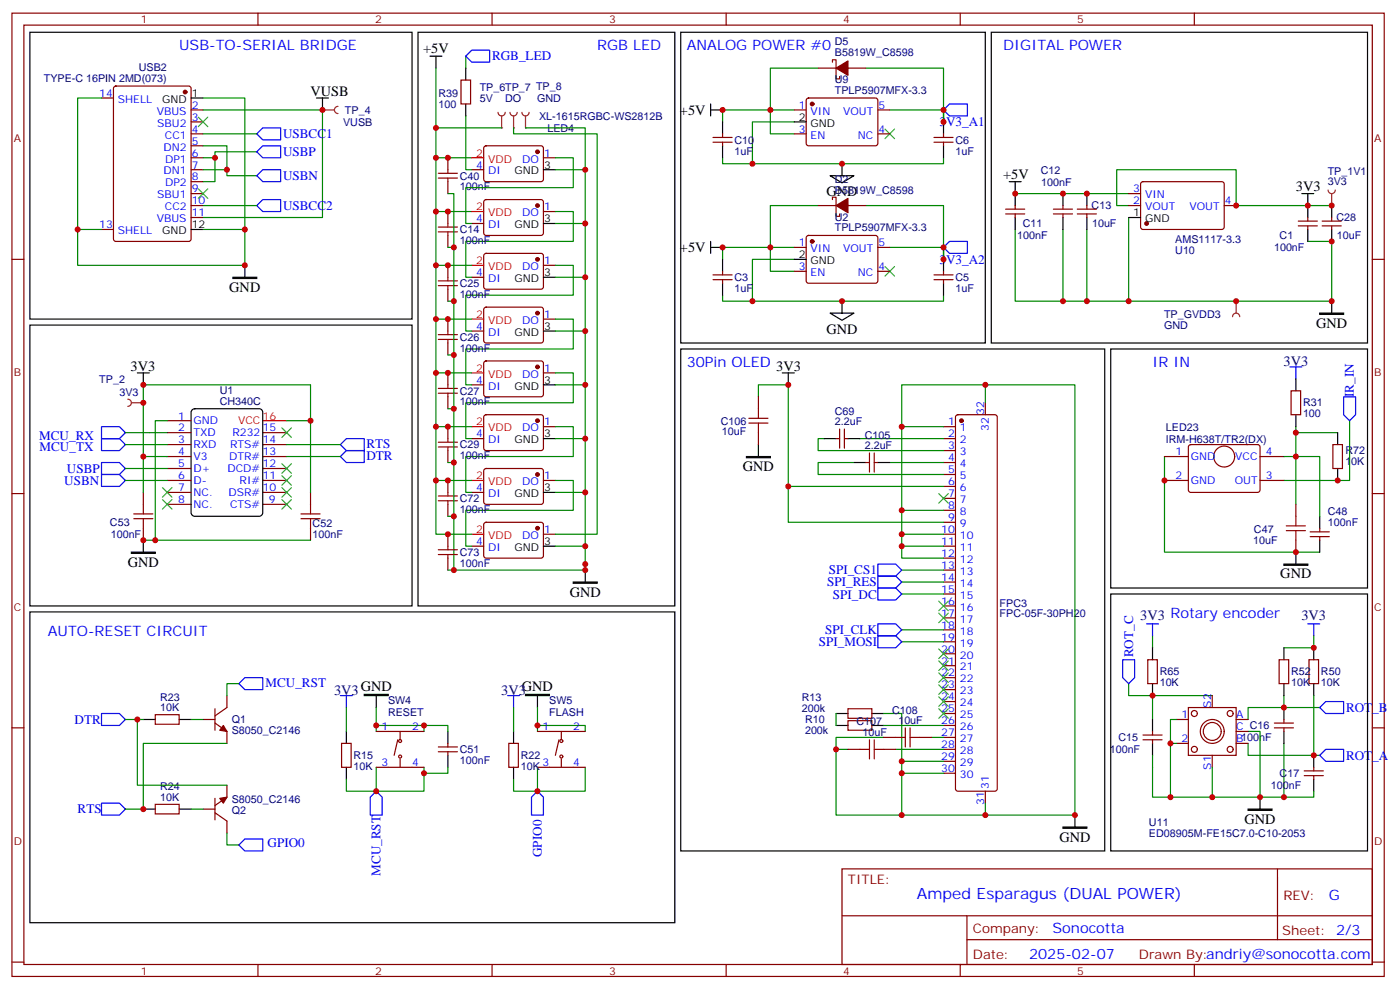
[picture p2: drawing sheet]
<svg xmlns="http://www.w3.org/2000/svg" width="414mm" height="292mm" viewBox="0 0 414 292" stroke-linecap="round" stroke-linejoin="round" font-family="sans-serif">
<g fill="none" stroke="#870000" stroke-width=".35">
<path d="M3.5 3.9h405.4v284.3h-405.4zM7.1 7.4h398.2v277.3h-398.2zM76.2 3.9v3.5M145.3 3.9v3.5M214.5 3.9v3.5M283.6 3.9v3.5M352.8 3.9v3.5M3.5 76.6h3.6M405.3 76.6h3.6M3.5 145.7h3.6M405.3 145.7h3.6M3.5 214.8h3.6"/>
<path d="M405.3 214.8h3.6M248.7 256.5h156.6v28.2h-156.6zM377.3 256.5v20.9M248.7 270.3h156.5M285.6 277.4h119.6M285.6 270.3v14.1M3.5 284h3.6M76.2 284.7v3.5M145.3 284.7v3.5M214.5 284.7v3.5M283.6 284.7v3.5M352.8 284.7v3.5"/>
<path d="M405.3 284h3.6"/>
</g>
<path d="M37.7 117.8a1.06 1.06 0 0 1 1.1 1.1 1.06 1.06 0 0 1-1.1 1M38.8 118.9h3.5" fill="none" stroke="#8c2424" stroke-width=".35"/>
<circle cx="42.3" cy="118.9" r=".18" fill="#8c2424"/>
<g fill="none" stroke="#000" stroke-width=".35">
<path d="M8.8 9.5h112.9v84.7h-112.9zM56.4 28.9h3.6M56.4 67.7h3.6M8.8 96h112.9v82.9h-112.9zM40.6 110.1h3.5M42.3 110.1v3.5M328.1 103h75.8v70.6h-75.8zM382.8 111.8v3.6M56.7 121.1l.8-.5h19.1l.8 .5 .2 .6v29.6l-.5 .9-.5 .2h-19.1l-.9-.5-.2-.6v-29.6zM382.8 122.4v3.5M395.1 127.7v3.5M395.1 138.3v3.5"/>
<path d="M42.3 159.5v3.5M389.8 152.4v3.5M389.8 159.5v3.5M382.8 163v3.5M8.8 180.6h190.5v91.7h-190.5zM42.3 212.4h3.6M52.9 212.4h3.5M102.3 215.9v3.5M111.1 205.3v3.5M132.3 215.9v3.5M151.7 215.9v3.5M158.7 205.3v3.5"/>
<path d="M42.3 238.8h3.6M52.9 238.8h3.5M102.3 226.5v3.5M132.3 223v3.5M151.7 226.5v3.5"/>
</g>
<g fill="none" stroke="#870000" stroke-width=".35">
<path d="M30 28.9h3.5M33.7 25.6l.5-.2h21.5l.7 .4v44.8l-.4 .6-21.8 .1-.6-.5-.1-44.7zM56.4 32.5h3.6M56.4 36h3.6M56.4 39.5h3.6M56.4 43h3.6M56.4 46.6h3.6M56.4 50.1h3.6M56.4 53.6h3.6M56.4 57.2h3.6M30 67.7h3.5M56.4 60.7h3.6"/>
<path d="M56.4 64.2h3.6M381.4 115.4h2.8v7h-2.8zM49.4 127.7h7M49.4 131.2h7M49.4 134.8h7M49.4 138.3h7M49.4 124.2h7M77.6 127.7h7.1M77.6 131.2h7.1M77.6 134.8h7.1M77.6 138.3h7.1M344 134.8h7"/>
<path d="M351.2 131.4l.5-.2 20 .1 .5 .6-.1 13-.6 .4h-20.1l-.4-.7v-12.7zM372.2 134.8h7M393.7 131.2h2.8v7.1h-2.8zM42.3 145.3v3.6M42.3 155.9v3.6M49.4 141.8h7M49.4 145.3h7M49.4 148.9h7M77.6 141.8h7.1M77.6 145.3h7.1M77.6 148.9h7.1M91.7 145.3v3.6"/>
<path d="M91.7 155.9v3.6M344 141.8h7M372.2 141.8h7M382.8 148.9v3.5M382.8 159.5v3.5M387 157h5.6M387 158.4h5.6M389.8 155.9v1.1M389.8 158.4v1.1M45.9 211h7v2.8h-7zM60 212.4h3.5M63.5 213.4l3.5 2.5v3.5"/>
<path d="M63.5 209.2v6.3M67 205.3v3.5l-3.5 2.5M100.9 219.4h2.8v7.1h-2.8zM111.1 215.9h14.1M117.5 218.4l-1.1 4.6M118.2 215.9v2.5M132.3 219.4v1.1M150.3 219.4h2.8v7.1h-2.8zM158.7 215.9h14.2M165.1 218.4l-1.1 4.6M165.8 215.9v2.5M45.9 237.4h7v2.8h-7z"/>
<path d="M60 238.8h3.5M63.5 239.9l3.5 2.5v3.5M63.5 235.7v6.3M67 231.8v3.5l-3.5 2.5M111.1 226.5h14.1M118.2 224v2.5M129.5 221.9h5.6M129.5 220.5h5.6M132.3 221.9v1.1M158.7 226.5h14.2M165.8 224v2.5"/>
<circle cx="361.6" cy="134.8" r="3.1"/>
<circle cx="118.2" cy="218.7" r=".44"/>
<circle cx="165.8" cy="218.7" r=".44"/>
<circle cx="118.2" cy="223.3" r=".44"/>
<circle cx="165.8" cy="223.3" r=".44"/>
</g>
<g fill="#870000" stroke="#870000" stroke-width=".35">
<path d="M66 214.1l1 1.8-2.1-.4z"/>
<path d="M64.9 235.7l2.1-.4-1 1.8z"/>
<circle cx="54.7" cy="27.2" r=".53"/>
</g>
<g fill="none" stroke="#00f" stroke-width=".35">
<path d="M381 108.3h3.5M382.8 108.3v3.5M396.9 117.1h3.5v5.3l-1.8 1.8-1.7-1.8zM30 136.5h5.3l1.7 1.8-1.7 1.8h-5.3zM30 129.5h5.3l1.7 1.7-1.7 1.8h-5.3zM30 125.9h5.3l1.7 1.8-1.7 1.8h-5.3zM100.5 134.8l1.8-1.8h5.3v3.5h-5.3zM100.5 131.2l1.8-1.7h5.3v3.5h-5.3zM30 140.1h5.3l1.7 1.7-1.7 1.8h-5.3zM30 210.6h5.3l1.7 1.8-1.7 1.7h-5.3zM70.6 201.8l1.7-1.8h5.3v3.6h-5.3zM100.5 205.3h3.6"/>
<path d="M102.3 205.3v3.5M149.9 205.3h3.6M151.7 205.3v3.5M30 237.1h5.3l1.7 1.7-1.7 1.8h-5.3zM111.1 233.5l1.8 1.8v5.3h-3.5v-5.3zM158.7 233.5l1.8 1.8v5.3h-3.5v-5.3zM70.6 249.4l1.7-1.8h5.3v3.6h-5.3z"/>
</g>
<g fill="none" stroke="#008700" stroke-width=".35">
<path d="M37 138.3h12.4M37 131.2h12.4M37 127.7h12.4M42.3 134.8v10.5M49.4 124.2h-3.5v35.3M84.7 124.2h7v-10.6h-49.4v21.2h7.1M84.7 131.2h15.8M84.7 134.8h15.8M91.7 124.2v21.1M344 134.8v28.2h45.8M379.2 134.8h10.6v17.6M382.8 127.7h12.3"/>
<path d="M382.8 125.9v23M398.6 124.2v17.6h-19.4M37 141.8h12.4M42.3 159.5h49.4M37 212.4h5.3M40.6 212.4v19.4h26.4M56.4 212.4h3.6M67 219.4h-24.7v19.4h-5.3M70.6 201.8h-3.6v3.5M102.3 208.8v7.1M111.1 214.1h14.1v1.8M111.1 208.8v7.1"/>
<path d="M125.2 214.1h7.1v1.8M151.7 208.8v7.1M158.7 214.1h14.2v1.8M158.7 208.8v7.1M56.4 238.8h3.6M102.3 230v3.5h8.8M111.1 226.5v7h14.1v-7M132.3 226.5v1.7h-7.1M151.7 230v3.5h7M158.7 226.5v7h14.2v-7M67 245.9v3.5h3.6"/>
</g>
<path d="M38.8 163h7.1v.3h-7.1zM379.2 166.5h7.1v.4h-7.1zM107.6 205h7.1v.3h-7.1zM155.2 205h7.1v.3h-7.1z" fill="#000" stroke="#000" stroke-width=".35"/>
<path d="M77.6 124.2h7.1" fill="none" stroke="#f00" stroke-width=".35"/>
<path d="M39.5 153.1h5.7M39.5 151.7h5.7M42.3 148.9v2.8M42.3 153.1v2.8M88.9 153.1h5.6M88.9 151.7h5.6M91.7 148.9v2.8M91.7 153.1v2.8M379.9 156.6h5.7M379.9 155.2h5.7M382.8 152.4v2.8M382.8 156.6v2.9" fill="none" stroke="#a10000" stroke-width=".35"/>
<g fill="none" stroke="#3c3" stroke-width=".35">
<path d="M83.3 126.3l2.8 2.8M83.3 136.9l2.8 2.8M86.1 126.3l-2.8 2.8M86.1 136.9l-2.8 2.8M48 147.5l2.8 2.8M48 143.9l2.8 2.9M50.8 147.5l-2.8 2.8M50.8 143.9l-2.8 2.9M83.3 140.4l2.8 2.8M83.3 143.9l2.8 2.9M83.3 147.5l2.8 2.8M86.1 140.4l-2.8 2.8"/>
<path d="M86.1 143.9l-2.8 2.9M86.1 147.5l-2.8 2.8"/>
</g>
<path d="M154.2 33.2a1.06 1.06 0 0 0 1 1 1.06 1.06 0 0 0 1.1-1M155.2 34.2v3.5" fill="none" stroke="#8c2424" stroke-width=".35"/>
<circle cx="155.2" cy="37.7" r=".18" fill="#8c2424"/>
<path d="M150.6 33.2a1.06 1.06 0 0 0 1.1 1 1.06 1.06 0 0 0 1.1-1M151.7 34.2v3.5" fill="none" stroke="#8c2424" stroke-width=".35"/>
<circle cx="151.7" cy="37.7" r=".18" fill="#8c2424"/>
<path d="M147.1 33.2a1.06 1.06 0 0 0 1.1 1 1.06 1.06 0 0 0 1-1M148.2 34.2v3.5" fill="none" stroke="#8c2424" stroke-width=".35"/>
<circle cx="148.2" cy="37.7" r=".18" fill="#8c2424"/>
<path d="M137.6 16.6v3.5M128.8 20.1v17.6h19.4M128.8 37.7v24.7h10.5M137.6 34.2v15.9h1.7M128.8 46.6h10.5M299.9 57.2h33.5M299.9 67.7v21.2h93.4v-17.6h-7M314 67.7v21.2M321 67.7v21.2M333.4 60.7h-3.6v-10.6h35.3v10.6M333.4 64.2v24.7M386.3 60.7h7" fill="none" stroke="#008700" stroke-width=".35"/>
<path d="M139.3 14.8h5.3v3.5h-5.3l-1.7-1.7z" fill="none" stroke="#00f" stroke-width=".35"/>
<g fill="none" stroke="#870000" stroke-width=".35">
<path d="M136.2 23.6h2.8v7.1h-2.8zM132.3 46.6v3.5M132.3 53.6v3.6M139.3 50.1h3.6M143.1 43.2l.5-.2 16.5 .1 .4 .6-.1 9.5-.6 .4h-16.5l-.4-.7v-9.2zM160.5 46.6h3.5M333.4 57.2h3.5M337.1 53.8l.5-.2 23.6 .1 .4 .6-.1 13-.6 .4h-23.6l-.4-.7v-12.7zM297 63.1h5.7M297 61.7h5.7M299.9 60.7v1M299.9 63.1v1.1"/>
<path d="M311.1 63.1h5.7M311.1 61.7h5.7M314 60.7v1M314 63.1v1.1M318.2 63.1h5.6M318.2 61.7h5.6M321 60.7v1M321 63.1v1.1M333.4 60.7h3.5M361.6 60.7h3.5M383.5 66.7h5.6M383.5 65.3h5.6"/>
<path d="M386.3 64.2v1.1M386.3 66.7v1M390.5 66.7h5.7M390.5 65.3h5.7M393.3 64.2v1.1M393.3 66.7v1"/>
</g>
<g fill="#870000" stroke="#870000" stroke-width=".35">
<circle cx="158.7" cy="44.8" r=".53"/>
<circle cx="338.7" cy="66" r=".53"/>
</g>
<path d="M139.3 46.6h3.6" fill="none" stroke="#f00" stroke-width=".35"/>
<g fill="none" stroke="#000" stroke-width=".35">
<path d="M123.5 9.5h75.8v169.4h-75.8zM292.8 9.5h111.1v91.7h-111.1zM137.6 20.1v3.5M137.6 30.7v3.5M160.5 50.1h3.5M298.1 53.6h3.5M299.9 53.6v7.1M314 57.2v3.5M321 57.2v3.5M384.5 57.2h3.6M386.3 57.2v7M299.9 64.2v3.5"/>
<path d="M314 64.2v3.5M321 64.2v3.5M333.4 64.2h3.5M386.3 67.7v3.6M393.3 60.7v3.5M393.3 67.7v3.6M393.3 88.9v3.5M172.9 168.3v3.5"/>
</g>
<path d="M389.8 92.4h7.1v.4h-7.1zM169.3 171.8h7.1v.4h-7.1z" fill="#000" stroke="#000" stroke-width=".35"/>
<path d="M129.5 52.6h5.6M129.5 51.2h5.6M132.3 50.1v1.1M132.3 52.6v1" fill="none" stroke="#a10000" stroke-width=".35"/>
<path d="M392.3 56.1a1.06 1.06 0 0 0 1 1.1 1.06 1.06 0 0 0 1.1-1.1M393.3 57.2v3.5" fill="none" stroke="#8c2424" stroke-width=".35"/>
<circle cx="393.3" cy="60.7" r=".18" fill="#8c2424"/>
<path d="M365.1 60.7h21.2" fill="none" stroke="#008700" stroke-width=".35"/>
<path d="M364.1 93.5a1.06 1.06 0 0 1 1-1.1 1.06 1.06 0 0 1 1.1 1.1M365.1 88.9v3.5" fill="none" stroke="#8c2424" stroke-width=".35"/>
<circle cx="365.1" cy="88.9" r=".18" fill="#8c2424"/>
<g fill="none" stroke="#008700" stroke-width=".35">
<path d="M30 28.9h-7.1v38.8h7.1M60 28.9h12.3v38.8M60 32.5h35.2v31.7h-35.2M60 39.5h15.8M151.7 37.7v1.8h24.7v118.2h-12.4M155.2 37.7h17.7v12.4M234.6 32.5h-21.2v3.5M234.6 36h-12.4v12.3M241.7 20.1h-14.2v19.4h7.1M255.8 20.1h22.9v15.9M262.8 32.5h15.9v3.5M278.7 32.5v3.5"/>
<path d="M60 43h7v8.9h8.8M60 46.6h3.5M60 50.1h7M75.8 44.8h-12.3v8.8h-3.5M132.3 57.2h1.8v111.1h38.8v-1.8M164 46.6h5.3v8.8h-31.7v10.6h1.7M164 50.1h8.9v111.1h-8.9M213.4 46.6v1.7h65.3v-1.7M22.9 67.7v10.6h49.4v-10.6h-12.3M60 60.7h15.8M128.8 62.4v15.9h10.5M128.8 78.3v15.9h10.5"/>
<path d="M132.3 73h1.8M164 62.4h5.3v8.9h-31.7v10.5h1.7M164 78.3h5.3v8.8h-31.7v10.6h1.7M164 66h8.9M234.6 76.6h-12.4v12.3M234.6 73h-21.2v3.6M241.7 60.7h-14.2v19.4h7.1M255.8 60.7h22.9v15.9M262.8 73h15.9v3.6M278.7 73v3.6M128.8 94.2v15.9h10.5M132.3 88.9h1.8"/>
<path d="M164 94.2h5.3v8.8h-31.7v10.6h1.7M164 97.7h8.9M164 81.8h8.9M213.4 87.1v1.8h65.3v-1.8M128.8 110.1v15.8h10.5M132.3 104.8h1.8M164 110.1h5.3v8.8h-31.7v10.6h1.7M164 113.6h8.9M128.8 125.9v15.9h10.5M132.3 120.6h1.8M132.3 136.5h1.8M164 125.9h5.3v8.9h-31.7v10.5h1.7"/>
<path d="M164 129.5h8.9M128.8 141.8v15.9h10.5M132.3 152.4h1.8M164 141.8h5.3v8.8h-31.7v10.6h1.7M164 145.3h8.9M132.3 168.3h1.8M172.9 161.2v7.1M340.4 187.7v3.5M379.2 191.2h8.9M333.4 201.8v3.5h7v7.1M340.4 205.3h17.7M345.7 219.4h1.8"/>
<path d="M347.5 212.4h-1.8v22.9M368.7 215.9h3.5v19.4h15.9v-1.8M379.2 219.4v15.9M379.2 205.3v3.5h-10.5v3.6M379.2 208.8h10.6M388.1 205.3v17.7h-19.4v-3.6M340.4 223v12.3h31.8M388.1 223h1.7"/>
</g>
<path d="M58.6 34.6l2.8 2.8M61.4 34.6l-2.8 2.8M261.4 38.1l2.8 2.8M264.2 38.1l-2.8 2.8M58.6 55.7l2.8 2.9M61.4 55.7l-2.8 2.9M261.4 78.7l2.8 2.8M264.2 78.7l-2.8 2.8" fill="none" stroke="#3c3" stroke-width=".35"/>
<g fill="none" stroke="#000" stroke-width=".35">
<path d="M127 16.6h3.5M128.8 16.6v3.5M201.1 9.5h89.9v91.7h-89.9zM93.5 28.9h3.5M95.2 28.9v3.6M209.9 32.5h3.5M209.9 30.7v3.5M213.4 36v3.5M234.6 36h3.5M278.7 36v3.5M213.4 43v3.6M245.2 51.9h7l-3.5 2.1z"/>
<path d="M248.7 48.3v3.6M278.7 43v3.6M72.3 78.3v3.5M160.5 66h3.5M209.9 71.3v3.5M209.9 73h3.5M213.4 76.6v3.5M234.6 76.6h3.5M278.7 76.6v3.5M160.5 81.8h3.5M160.5 97.7h3.5M213.4 83.6v3.5"/>
<path d="M245.2 92.4h7l-3.5 2.1zM248.7 88.9v3.5M278.7 83.6v3.5M160.5 113.6h3.5M160.5 129.5h3.5M160.5 145.3h3.5M160.5 161.2h3.5M340.4 191.2v3.5M379.2 191.2v3.5M388.1 191.2v3.5M340.4 201.8v3.5M340.4 212.4v3.5"/>
<path d="M340.4 219.4v3.6M379.2 201.8v3.5M379.2 208.8v3.6M379.2 215.9v3.5M388.1 201.8v3.5M372.2 235.3v3.5M388.1 223v3.5M388.1 230v3.5"/>
</g>
<path d="M75.8 39.5l1.8-1.8h5.3v3.6h-5.3zM278.7 32.5l1.8-1.8h5.3v3.5h-5.3zM75.8 44.8l1.8-1.8h5.3v3.6h-5.3zM75.8 51.9l1.8-1.8h5.3v3.5h-5.3zM75.8 60.7l1.8-1.8h5.3v3.5h-5.3zM278.7 73l1.8-1.7h5.3v3.5h-5.3zM338.7 184.1h3.5M340.4 184.1v3.6M386.3 184.1h3.5M388.1 184.1v3.6" fill="none" stroke="#00f" stroke-width=".35"/>
<g fill="none" stroke="#870000" stroke-width=".35">
<path d="M245.9 18.3v-.7h1v5.7h1.1v-.7M213.4 39.5v1.1M234.6 32.5h3.5M234.6 39.5h3.5M238.4 29.1l.4-.2 20.1 .1 .4 .6-.1 13-.6 .4h-20l-.5-.7v-12.7zM241.7 20.1h5.2M250.5 20.1h5.3M259.3 32.5h3.5M259.3 39.5h3.5M278.7 39.5v1.1M143.1 59.1l.5-.2 16.5 .1 .4 .6-.1 9.5-.6 .4-16.5-.1-.4-.6v-9.2zM210.6 42h5.7"/>
<path d="M210.6 40.6h5.7M213.4 42v1M245.9 58.9v-.7h1v5.7h1.1v-.8M275.9 42h5.6M275.9 40.6h5.6M278.7 42v1M132.3 62.4v3.6M132.3 69.5v3.5M132.3 78.3v3.5M139.3 66h3.6M143.1 75l.5-.2h16.5l.4 .7-.1 9.4-.6 .5-16.5-.1-.4-.6v-9.2zM160.5 62.4h3.5"/>
<path d="M160.5 78.3h3.5M234.6 73h3.5M238.4 69.7l.4-.2 20.1 .1 .4 .6-.1 13-.6 .4-20-.1-.5-.6v-12.7zM241.7 60.7h5.2M250.5 60.7h5.3M259.3 73h3.5M132.3 85.4v3.5M132.3 94.2v3.5M139.3 81.8h3.6M139.3 97.7h3.6M143.1 90.9l.5-.2h16.5l.4 .7-.1 9.4-.6 .4h-16.5l-.4-.7v-9.1zM160.5 94.2h3.5"/>
<path d="M210.6 82.5h5.7M210.6 81.1h5.7M213.4 80.1v1M213.4 82.5v1.1M234.6 80.1h3.5M259.3 80.1h3.5M275.9 82.5h5.6M275.9 81.1h5.6M278.7 80.1v1M278.7 82.5v1.1M132.3 101.2v3.6M132.3 110.1v3.5"/>
<path d="M132.3 117.1v3.5M139.3 113.6h3.6M143.1 106.7l.5-.2 16.5 .1 .4 .6-.1 9.5-.6 .4h-16.5l-.4-.7v-9.2zM160.5 110.1h3.5M132.3 125.9v3.6M132.3 133v3.5M139.3 129.5h3.6M143.1 122.6l.5-.2 16.5 .1 .4 .6-.1 9.5-.6 .4-16.5-.1-.4-.6v-9.2zM143.1 138.5l.5-.2h16.5l.4 .7-.1 9.4-.6 .5-16.5-.1-.4-.6v-9.2zM160.5 125.9h3.5M132.3 141.8v3.5M132.3 148.9v3.5"/>
<path d="M132.3 157.7v3.5M139.3 145.3h3.6M143.1 154.4l.5-.2h16.5l.4 .7-.1 9.4-.6 .4h-16.5l-.4-.7v-9.1zM160.5 141.8h3.5M160.5 157.7h3.5M132.3 164.7v3.6M139.3 161.2h3.6M339 194.7h2.8v7.1h-2.8zM377.8 194.7h2.8v7.1h-2.8zM386.6 194.7h2.9v7.1h-2.9zM337.6 218.4h5.7M337.6 217h5.7"/>
<path d="M340.4 215.9v1.1M340.4 218.4v1M347.5 219.4h3.5M347.5 212.4h3.5M351 208.8h14.1v14.2h-14.1zM358.1 205.3v3.5M365.1 219.4h3.6M365.1 212.4h3.6M365.1 215.9h3.6M376.4 214.8h5.7M376.4 213.4h5.7M379.2 212.4v1"/>
<path d="M379.2 214.8v1.1M358.1 223v3.5M385.2 229h5.7M385.2 227.5h5.7M388.1 226.5v1M388.1 229v1"/>
<circle cx="352.8" cy="210.6" r=".88"/>
<circle cx="358.1" cy="215.9" r="3.5"/>
<circle cx="358.1" cy="215.9" r="2.65"/>
<circle cx="363.4" cy="210.6" r=".88"/>
<circle cx="352.8" cy="221.2" r=".88"/>
<circle cx="363.4" cy="221.2" r=".88"/>
</g>
<g fill="#870000" stroke="#870000" stroke-width=".35">
<path d="M246.9 20.1l3.6-2.1v4.2z"/>
<path d="M246.9 60.7l3.6-2.1v4.2z"/>
<circle cx="239.9" cy="30.7" r=".53"/>
<circle cx="239.9" cy="71.3" r=".53"/>
<circle cx="158.7" cy="60.7" r=".53"/>
<circle cx="158.7" cy="76.6" r=".53"/>
<circle cx="158.7" cy="92.4" r=".53"/>
<circle cx="158.7" cy="108.3" r=".53"/>
<circle cx="158.7" cy="124.2" r=".53"/>
<circle cx="158.7" cy="140.1" r=".53"/>
<circle cx="158.7" cy="155.9" r=".53"/>
</g>
<path d="M68.8 81.8h7v.4h-7zM368.7 238.8h7v.4h-7z" fill="#000" stroke="#000" stroke-width=".35"/>
<path d="M139.3 62.4h3.6M139.3 78.3h3.6M139.3 94.2h3.6M139.3 110.1h3.6M139.3 125.9h3.6M139.3 141.8h3.6M139.3 157.7h3.6" fill="none" stroke="#f00" stroke-width=".35"/>
<g fill="none" stroke="#a10000" stroke-width=".35">
<path d="M129.5 68.4h5.6M129.5 67h5.6M132.3 66v1M132.3 68.4v1.1M129.5 84.3h5.6M129.5 82.9h5.6M129.5 98.8h5.6M132.3 81.8v1.1M132.3 84.3v1.1M132.3 97.7v1.1M129.5 100.2h5.6M129.5 116.1h5.6"/>
<path d="M129.5 114.7h5.6M132.3 100.2v1M132.3 113.6v1.1M132.3 116.1v1M129.5 131.9h5.6M129.5 130.5h5.6M132.3 129.5v1M132.3 131.9v1.1M129.5 147.8h5.6M129.5 146.4h5.6M132.3 145.3v1.1M132.3 147.8v1.1"/>
<path d="M129.5 163.7h5.6M129.5 162.3h5.6M132.3 161.2v1.1M132.3 163.7v1"/>
</g>
<path d="M95.2 32.5h3.6M99.8 31.4a1.06 1.06 0 0 0-1 1.1 1.06 1.06 0 0 0 1 1" fill="none" stroke="#8c2424" stroke-width=".35"/>
<circle cx="95.3" cy="32.5" r=".18" fill="#8c2424"/>
<path d="M220.5 134.8h7v.3h-7zM314 244.1h7v.4h-7z" fill="#000" stroke="#000" stroke-width=".35"/>
<g fill="none" stroke="#000" stroke-width=".35">
<path d="M201.1 103h125.2v148.2h-125.2zM231.1 110.1h3.5M232.8 110.1v3.5M224 131.2v3.6M243.4 129.5h3.5M250.5 129.5h3.5M252.2 136.5h3.6M259.3 136.5h3.5M328.1 175.3h75.8v75.9h-75.8zM246.9 214.1h3.6M246.9 210.6h3.6M257.5 214.1h3.6"/>
<path d="M257.5 210.6h3.6M317.5 240.6v3.5"/>
</g>
<g fill="none" stroke="#870000" stroke-width=".35">
<path d="M224 117.1v3.5M291 118.9v3.5M224 127.7v3.5M246.9 129.5h1.1M248 126.6v5.7M249.4 129.5h1.1M249.4 126.6v5.7M255.8 136.5h1M256.8 133.7v5.6M258.2 136.5h1.1M258.2 133.7v5.6M278.7 125.9h3.5"/>
<path d="M278.7 129.5h3.5M278.7 133h3.5M278.7 136.5h3.5M282.5 122.6l.4-.2h11l.5 .2 .2 .5v109.7l-.3 .5-.4 .2h-11l-.5-.2-.2-.5v-109.7zM278.7 140.1h3.5M278.7 143.6h3.5M278.7 147.1h3.5M278.7 150.6h3.5M278.7 154.2h3.5M278.7 157.7h3.5M278.7 161.2h3.5M278.7 164.7h3.5"/>
<path d="M278.7 168.3h3.5M278.7 171.8h3.5M278.7 175.3h3.5M278.7 178.9h3.5M278.7 182.4h3.5M278.7 185.9h3.5M278.7 189.4h3.5M278.7 193h3.5M278.7 196.5h3.5M250.5 212.7h7v2.8h-7zM250.5 209.2h7v2.8h-7zM261.1 217.7h3.5"/>
<path d="M271.6 217.7h3.6M278.7 200h3.5M278.7 203.6h3.5M278.7 207.1h3.5M278.7 210.6h3.5M278.7 214.1h3.5M278.7 217.7h3.5M250.5 221.2h3.5M261.1 221.2h3.5M278.7 221.2h3.5M278.7 224.7h3.5M278.7 228.2h3.5"/>
<path d="M291 233.5v3.6"/>
</g>
<circle cx="284" cy="124.2" r=".53" fill="#870000" stroke="#870000" stroke-width=".35"/>
<g fill="none" stroke="#008700" stroke-width=".35">
<path d="M224 117.1v-3.5h8.8v30h45.9M291 113.6h26.5v127h-26.5v-3.5M291 118.9v-5.3h-24.7v12.3h12.4M243.4 129.5h-1.7v3.5h37M252.2 136.5h-10.5v3.6h37M254 129.5h24.7M262.8 136.5h15.9M266.3 125.9v24.7h12.4M232.8 143.6v10.6h45.9M266.3 150.6v7.1h12.4M266.3 157.7v3.5h12.4M266.3 161.2v3.5h12.4"/>
<path d="M266.3 168.3h12.4M266.3 171.8h12.4M266.3 175.3h12.4M266.3 185.9h12.4M266.3 189.4h12.4M388.1 187.7v3.5M246.9 210.6v3.5M261.1 217.7h-14.2v3.5M261.1 210.6h5.2v14.1M261.1 214.1h17.6M275.2 217.7h3.5M250.5 221.2h-3.6v19.4h19.4"/>
<path d="M264.6 221.2h14.1M278.7 228.2h-12.4v12.4h24.7M278.7 224.7h-12.4v3.5M358.1 226.5v8.8"/>
</g>
<g fill="none" stroke="#3c3" stroke-width=".35">
<path d="M277.3 145.7l2.8 2.8M280.1 145.7l-2.8 2.8M277.3 177.4l2.8 2.9M280.1 177.4l-2.8 2.9M277.3 181l2.8 2.8M277.3 191.6l2.8 2.8M277.3 195.1l2.8 2.8M277.3 198.6l2.8 2.8M280.1 181l-2.8 2.8M280.1 191.6l-2.8 2.8M280.1 195.1l-2.8 2.8M280.1 198.6l-2.8 2.8"/>
<path d="M277.3 209.2l2.8 2.8M277.3 205.7l2.8 2.8M277.3 202.1l2.8 2.9M280.1 209.2l-2.8 2.8M280.1 205.7l-2.8 2.8M280.1 202.1l-2.8 2.9"/>
</g>
<path d="M221.2 124.9h5.6M221.2 123.5h5.6M224 120.6v2.9M224 124.9v2.8M256.8 218.4v5.6M258.2 218.4v5.6M264.6 217.7h2.8M267.4 214.8v5.7M268.8 217.7h2.8M268.8 214.8v5.7M254 221.2h2.8M258.2 221.2h2.9" fill="none" stroke="#a10000" stroke-width=".35"/>
<path d="M259.3 166.5h5.3l1.7 1.8-1.7 1.7h-5.3zM259.3 170h5.3l1.7 1.8-1.7 1.8h-5.3zM259.3 173.6h5.3l1.7 1.7-1.7 1.8h-5.3zM259.3 184.1h5.3l1.7 1.8-1.7 1.8h-5.3zM259.3 187.7h5.3l1.7 1.7-1.7 1.8h-5.3zM331.6 194.7h3.5v5.3l-1.7 1.8-1.8-1.8zM389.8 208.8l1.8-1.7h5.3v3.5h-5.3zM389.8 223l1.8-1.8h5.3v3.5h-5.3z" fill="none" stroke="#00f" stroke-width=".35"/>
<g fill="#c00">
<circle cx="42.3" cy="118.9" r=".88"/>
<circle cx="158.8" cy="233.5" r=".88"/>
<circle cx="111.1" cy="233.5" r=".88"/>
<circle cx="42.3" cy="238.8" r=".88"/>
<circle cx="40.6" cy="212.4" r=".88"/>
<circle cx="158.8" cy="214.1" r=".88"/>
<circle cx="111.1" cy="214.1" r=".88"/>
<circle cx="125.2" cy="214.1" r=".88"/>
<circle cx="125.2" cy="228.2" r=".88"/>
<circle cx="42.3" cy="134.8" r=".88"/>
<circle cx="42.3" cy="159.5" r=".88"/>
<circle cx="91.7" cy="124.2" r=".88"/>
<circle cx="45.9" cy="159.5" r=".88"/>
<circle cx="42.3" cy="113.6" r=".88"/>
<circle cx="382.8" cy="127.7" r=".88"/>
<circle cx="395.1" cy="141.8" r=".88"/>
<circle cx="382.8" cy="134.8" r=".88"/>
<circle cx="344" cy="141.8" r=".88"/>
<circle cx="382.8" cy="163" r=".88"/>
<circle cx="128.8" cy="46.6" r=".88"/>
<circle cx="128.8" cy="37.7" r=".88"/>
<circle cx="333.4" cy="88.9" r=".88"/>
<circle cx="321" cy="88.9" r=".88"/>
<circle cx="314" cy="88.9" r=".88"/>
<circle cx="365.1" cy="88.9" r=".88"/>
<circle cx="393.3" cy="88.9" r=".88"/>
<circle cx="365.1" cy="60.7" r=".88"/>
<circle cx="321" cy="57.1" r=".88"/>
<circle cx="393.3" cy="71.3" r=".88"/>
<circle cx="386.3" cy="60.7" r=".88"/>
<circle cx="299.9" cy="57.1" r=".88"/>
<circle cx="314" cy="57.1" r=".88"/>
<circle cx="393.3" cy="60.7" r=".88"/>
<circle cx="227.5" cy="32.5" r=".88"/>
<circle cx="278.7" cy="32.5" r=".88"/>
<circle cx="278.7" cy="73" r=".88"/>
<circle cx="227.5" cy="73" r=".88"/>
<circle cx="248.7" cy="48.3" r=".88"/>
<circle cx="222.3" cy="48.3" r=".88"/>
<circle cx="248.7" cy="88.9" r=".88"/>
<circle cx="222.3" cy="88.9" r=".88"/>
<circle cx="278.7" cy="36" r=".88"/>
<circle cx="278.7" cy="76.6" r=".88"/>
<circle cx="213.4" cy="73" r=".88"/>
<circle cx="213.4" cy="32.5" r=".88"/>
<circle cx="345.7" cy="235.3" r=".88"/>
<circle cx="345.7" cy="219.4" r=".88"/>
<circle cx="132.3" cy="46.6" r=".88"/>
<circle cx="172.9" cy="145.3" r=".88"/>
<circle cx="172.9" cy="129.5" r=".88"/>
<circle cx="172.9" cy="113.6" r=".88"/>
<circle cx="172.9" cy="97.7" r=".88"/>
<circle cx="172.9" cy="81.8" r=".88"/>
<circle cx="172.9" cy="66" r=".88"/>
<circle cx="172.9" cy="161.2" r=".88"/>
<circle cx="172.9" cy="50.1" r=".88"/>
<circle cx="128.8" cy="62.4" r=".88"/>
<circle cx="128.8" cy="78.3" r=".88"/>
<circle cx="128.8" cy="94.2" r=".88"/>
<circle cx="128.8" cy="110.1" r=".88"/>
<circle cx="128.8" cy="125.9" r=".88"/>
<circle cx="128.8" cy="141.8" r=".88"/>
<circle cx="132.3" cy="62.4" r=".88"/>
<circle cx="132.3" cy="78.3" r=".88"/>
<circle cx="132.3" cy="94.2" r=".88"/>
<circle cx="132.3" cy="110.1" r=".88"/>
<circle cx="132.3" cy="125.9" r=".88"/>
<circle cx="132.3" cy="141.8" r=".88"/>
<circle cx="172.9" cy="166.5" r=".88"/>
<circle cx="134.1" cy="73" r=".88"/>
<circle cx="134.1" cy="88.9" r=".88"/>
<circle cx="134.1" cy="104.8" r=".88"/>
<circle cx="134.1" cy="120.6" r=".88"/>
<circle cx="134.1" cy="136.5" r=".88"/>
<circle cx="134.1" cy="152.4" r=".88"/>
<circle cx="132.3" cy="157.7" r=".88"/>
<circle cx="172.9" cy="168.3" r=".88"/>
<circle cx="134.1" cy="168.3" r=".88"/>
<circle cx="22.9" cy="67.7" r=".88"/>
<circle cx="72.3" cy="78.3" r=".88"/>
<circle cx="72.3" cy="67.7" r=".88"/>
<circle cx="95.3" cy="32.5" r=".88"/>
<circle cx="63.5" cy="46.6" r=".88"/>
<circle cx="67" cy="50.1" r=".88"/>
<circle cx="232.8" cy="113.6" r=".88"/>
<circle cx="291" cy="113.6" r=".88"/>
<circle cx="317.5" cy="240.6" r=".88"/>
<circle cx="291" cy="240.6" r=".88"/>
<circle cx="232.8" cy="143.6" r=".88"/>
<circle cx="266.3" cy="125.9" r=".88"/>
<circle cx="266.3" cy="150.6" r=".88"/>
<circle cx="266.3" cy="157.7" r=".88"/>
<circle cx="266.3" cy="161.2" r=".88"/>
<circle cx="266.3" cy="228.2" r=".88"/>
<circle cx="266.3" cy="240.6" r=".88"/>
<circle cx="246.9" cy="221.2" r=".88"/>
<circle cx="266.3" cy="224.7" r=".88"/>
<circle cx="340.4" cy="205.3" r=".88"/>
<circle cx="358.1" cy="235.3" r=".88"/>
<circle cx="372.2" cy="235.3" r=".88"/>
<circle cx="379.2" cy="208.8" r=".88"/>
<circle cx="379.2" cy="235.3" r=".88"/>
<circle cx="388.1" cy="223" r=".88"/>
<circle cx="388.1" cy="191.2" r=".88"/>
</g>
<text font-size="4.6" fill="#00f" x="270.8" y="265.5">Amped Esparagus (DUAL POWER)</text>
<g font-size="4.2" fill="#00f">
<text x="52.9" y="14.8">USB-TO-SERIAL BRIDGE</text>
<text x="176.4" y="14.8">RGB LED</text>
<text x="202.8" y="14.8">ANALOG POWER #0</text>
<text x="296.3" y="14.8">DIGITAL POWER</text>
<text x="202.8" y="108.3">30Pin OLED</text>
<text x="340.4" y="108.3">IR IN</text>
<text x="14.1" y="187.7">AUTO-RESET CIRCUIT</text>
<text x="392.5" y="265.7">G</text>
<text x="310.9" y="275.3">Sonocotta</text>
<text x="304" y="283.1">2025-02-07</text>
</g>
<g font-size="4.2">
<text x="125" y="15.5">+5V</text>
<text x="91.7" y="28.2">VUSB</text>
<text x="200.8" y="33.9">+5V</text>
<text x="296.3" y="52.9">+5V</text>
<text x="244.1" y="57.9">GND</text>
<text x="382.8" y="56.4">3V3</text>
<text x="200.8" y="74.5">+5V</text>
<text x="67.7" y="86.2">GND</text>
<text x="244.1" y="98.5">GND</text>
<text x="388.8" y="96.7">GND</text>
<text x="38.6" y="109.4">3V3</text>
<text x="229.3" y="109.4">3V3</text>
<text x="219.4" y="139.1">GND</text>
<text x="37.7" y="167.3">GND</text>
<text x="378.2" y="170.7">GND</text>
<text x="168.3" y="176.2">GND</text>
<text x="106.5" y="203.9">GND</text>
<text x="154.2" y="203.9">GND</text>
<text x="367.6" y="243.2">GND</text>
<text x="312.9" y="248.4">GND</text>
</g>
<g font-size="4.2" fill="#000080">
<text x="379.1" y="108">3V3</text>
<text x="336.8" y="183">3V3 Rotary encoder</text>
<text x="384.4" y="183">3V3</text>
<text x="98.7" y="205">3V3</text>
<text x="148.1" y="205">3V3</text>
</g>
<g font-size="3.9" fill="#00f">
<text x="145.3" y="17.9">RGB_LED</text>
<text x="83.6" y="40.7">USBCC1</text>
<text x="277.5" y="37.2">3V3_A1</text>
<text x="83.6" y="46">USBP</text>
<text x="83.6" y="53">USBN</text>
<text x="83.6" y="61.9">USBCC2</text>
<text x="277.5" y="77.8">3V3_A2</text>
<text x="399.9" y="117.2" transform="rotate(-90 399.9 117.2)">IR_IN</text>
<text x="11.6" y="129.8">MCU_RX</text>
<text x="11.7" y="133.3">MCU_TX</text>
<text x="108.2" y="135.9">DTR</text>
<text x="108.2" y="132.4">RTS</text>
<text x="19" y="143.1">USBN</text>
<text x="19.8" y="139.7">USBP</text>
<text x="244.4" y="173">SPI_RES</text>
<text x="244.8" y="169.5">SPI_CS1</text>
<text x="246" y="176.7">SPI_DC</text>
<text x="241.9" y="190.8">SPI_MOSI</text>
<text x="243.7" y="187.2">SPI_CLK</text>
<text x="334.7" y="194" transform="rotate(-90 334.7 194)">ROT_C</text>
<text x="78.4" y="202.9">MCU_RST</text>
<text x="22" y="213.6">DTR</text>
<text x="397.6" y="210.1">ROT_B</text>
<text x="397.6" y="224.3">ROT_A</text>
<text x="22.9" y="240.1">RTS</text>
<text x="79.1" y="250.1">GPIO0</text>
<text x="160.1" y="253" transform="rotate(-90 160.1 253)">GPIO0</text>
<text x="112.4" y="258.5" transform="rotate(-90 112.4 258.5)">MCU_RST</text>
</g>
<g font-size="3.9" fill="#800">
<text x="250.5" y="261.1">TITLE:</text>
<text x="379.1" y="265.7">REV:</text>
<text x="287.4" y="275.3">Company:</text>
<text x="378.7" y="275.9">Sheet: 2/3</text>
<text x="287.4" y="282.9">Date:</text>
<text x="336.4" y="283">Drawn By:andriy@sonocotta.com</text>
</g>
<g font-size="3.2" fill="#800">
<text x="41.6" y="6.9">1</text>
<text x="110.8" y="6.9">2</text>
<text x="179.9" y="6.9">3</text>
<text x="249.1" y="6.9">4</text>
<text x="318.2" y="6.9">5</text>
<text x="4.1" y="42">A</text>
<text x="405.9" y="42">A</text>
<text x="4.1" y="111.1">B</text>
<text x="405.9" y="111.1">B</text>
<text x="4.1" y="180.3">C</text>
<text x="405.9" y="180.3">C</text>
<text x="4.1" y="249.4">D</text>
<text x="405.9" y="249.4">D</text>
<text x="41.6" y="287.7">1</text>
<text x="110.8" y="287.7">2</text>
<text x="179.9" y="287.7">3</text>
<text x="249.1" y="287.7">4</text>
<text x="318.2" y="287.7">5</text>
</g>
<g font-size="3.2" fill="#000080">
<text x="246.6" y="16.6">B5819W_C8598</text>
<text x="246.6" y="13.4">D5</text>
<text x="41" y="21">USB2</text>
<text x="12.9" y="24.2">TYPE-C 16PIN 2MD(073)</text>
<text x="129.5" y="28.6">R39</text>
<text x="141.7" y="26.9">TP_6TP_7 TP_8</text>
<text x="246.6" y="27.7">TPLP5907MFX-3.3</text>
<text x="246.6" y="24.5">U9</text>
<text x="101.9" y="33.6">TP_4</text>
<text x="129.5" y="31.8">100</text>
<text x="141.7" y="30.1">5V</text>
<text x="149.2" y="30.1">DO</text>
<text x="158.6" y="30.1">GND</text>
<text x="159.2" y="35.4">XL-1615RGBC-WS2812B</text>
<text x="101.3" y="37.1">VUSB</text>
<text x="161.7" y="38.9">LED4</text>
<text x="217" y="45.7">1uF</text>
<text x="217" y="42.5">C10</text>
<text x="282.2" y="45.7">1uF</text>
<text x="282.2" y="42.5">C6</text>
<text x="135.8" y="53">C40</text>
<text x="246.6" y="54">D2</text>
<text x="307.4" y="51.2">C12</text>
<text x="392.2" y="51.5">TP_1V1</text>
<text x="135.8" y="56.2">100nF</text>
<text x="246.6" y="57.2">B5819W_C8598</text>
<text x="307.5" y="54.8">100nF</text>
<text x="392.2" y="54.7">3V3</text>
<text x="246.6" y="65.1">U2</text>
<text x="322.4" y="61.8">C13</text>
<text x="394.8" y="65.4">C28</text>
<text x="135.8" y="68.9">C14</text>
<text x="246.6" y="68.3">TPLP5907MFX-3.3</text>
<text x="300.5" y="70.6">100nF</text>
<text x="302.1" y="67.1">C11</text>
<text x="322.6" y="67.1">10uF</text>
<text x="347.1" y="71.8">AMS1117-3.3</text>
<text x="378" y="70.7">C1</text>
<text x="394.9" y="70.6">10uF</text>
<text x="135.8" y="72">100nF</text>
<text x="347.1" y="75.1">U10</text>
<text x="376.3" y="74.2">100nF</text>
<text x="217" y="83.1">C3</text>
<text x="282.2" y="83.1">C5</text>
<text x="135.8" y="87.9">100nF</text>
<text x="135.8" y="84.7">C25</text>
<text x="217" y="86.3">1uF</text>
<text x="282.2" y="86.3">1uF</text>
<text x="343.8" y="93.9">TP_GVDD3</text>
<text x="135.8" y="100.6">C26</text>
<text x="343.8" y="97.1">GND</text>
<text x="135.8" y="103.8">100nF</text>
<text x="29.3" y="113">TP_2</text>
<text x="35.3" y="116.8">3V3</text>
<text x="64.9" y="119.6">CH340C</text>
<text x="64.9" y="116.3">U1</text>
<text x="135.8" y="119.7">100nF</text>
<text x="135.8" y="116.5">C27</text>
<text x="384.9" y="119.9">R31</text>
<text x="212.9" y="125.3">C106</text>
<text x="246.6" y="125.6">2.2uF</text>
<text x="246.6" y="122.4">C69</text>
<text x="384.9" y="123.1">100</text>
<text x="213.3" y="128.5">10uF</text>
<text x="255.4" y="129.5">C105</text>
<text x="344.4" y="130.6">IRM-H638T/TR2(DX)</text>
<text x="344.4" y="127.4">LED23</text>
<text x="135.8" y="135.5">100nF</text>
<text x="135.8" y="132.4">C29</text>
<text x="255.4" y="132.6">2.2uF</text>
<text x="397.4" y="137.3">10K</text>
<text x="397.4" y="134.1">R72</text>
<text x="135.8" y="148.2">C72</text>
<text x="32.5" y="155.3">C53</text>
<text x="92.3" y="155.6">C52</text>
<text x="135.8" y="151.4">100nF</text>
<text x="392.2" y="155.3">100nF</text>
<text x="392.2" y="152.1">C48</text>
<text x="32.7" y="158.8">100nF</text>
<text x="92.3" y="158.9">100nF</text>
<text x="370.2" y="160.6">10uF</text>
<text x="370.4" y="157.3">C47</text>
<text x="135.8" y="167.3">100nF</text>
<text x="135.8" y="164.1">C73</text>
<text x="295.3" y="179.2">FPC3</text>
<text x="295.3" y="182.1">FPC-05F-30PH20</text>
<text x="342.5" y="202.6">10K</text>
<text x="342.5" y="199.4">R65</text>
<text x="381.4" y="202.6">10K</text>
<text x="381.4" y="199.4">R52</text>
<text x="390.2" y="202.6">10K</text>
<text x="390.2" y="199.4">R50</text>
<text x="47.3" y="209.9">10K</text>
<text x="47.3" y="206.8">R23</text>
<text x="114.6" y="207.9">SW4</text>
<text x="162.2" y="207.9">SW5</text>
<text x="236.9" y="206.8">R13</text>
<text x="68.4" y="213.4">Q1</text>
<text x="114.6" y="211.3">RESET</text>
<text x="162.2" y="211.3">FLASH</text>
<text x="236.9" y="210">200k</text>
<text x="237.8" y="213.5">R10</text>
<text x="253" y="214.1">C107</text>
<text x="263.5" y="210.6">C108</text>
<text x="265.4" y="213.8">10uF</text>
<text x="68.4" y="216.6">S8050_C2146</text>
<text x="237.8" y="216.8">200k</text>
<text x="254.8" y="217.3">10uF</text>
<text x="330.4" y="218.8">C15</text>
<text x="104.4" y="227.3">10K</text>
<text x="104.4" y="224.1">R15</text>
<text x="135.8" y="225.6">100nF</text>
<text x="135.8" y="222.4">C51</text>
<text x="153.8" y="227.3">10K</text>
<text x="153.8" y="224.1">R22</text>
<text x="327.8" y="222.4">100nF</text>
<text x="47.3" y="233.3">R24</text>
<text x="375.4" y="233">100nF</text>
<text x="378" y="229.4">C17</text>
<text x="47.3" y="236.4">10K</text>
<text x="68.4" y="237.1">S8050_C2146</text>
<text x="68.4" y="240.2">Q2</text>
<text x="339.4" y="243.9">U11</text>
<text x="339.4" y="247">ED08905M-FE15C7.0-C10-2053</text>
</g>
<g font-size="3.2" fill="#00f">
<text x="29.3" y="28.6">14</text>
<text x="34.8" y="30.3">SHELL</text>
<text x="46.3" y="33.9">VBUS</text>
<text x="56.6" y="32.1">2</text>
<text x="56.6" y="35.6">3</text>
<text x="235.9" y="32.1">1</text>
<text x="239.4" y="33.9">VIN</text>
<text x="249" y="33.9">VOUT</text>
<text x="259.5" y="32.1">5</text>
<text x="46.5" y="37.4">SBU2</text>
<text x="48.7" y="40.9">CC1</text>
<text x="56.6" y="39.2">4</text>
<text x="235.9" y="39.2">3</text>
<text x="239.4" y="40.9">EN</text>
<text x="253.4" y="40.9">NC</text>
<text x="259.5" y="39.2">4</text>
<text x="48.3" y="44.4">DN2</text>
<text x="48.8" y="48">DP1</text>
<text x="56.6" y="42.7">5</text>
<text x="56.6" y="46.2">6</text>
<text x="154.3" y="48">DO</text>
<text x="160.7" y="46.2">1</text>
<text x="48.3" y="51.5">DN1</text>
<text x="56.6" y="49.7">7</text>
<text x="56.6" y="53.3">8</text>
<text x="140.7" y="49.7">4</text>
<text x="144.2" y="51.5">DI</text>
<text x="46.5" y="58.6">SBU1</text>
<text x="48.8" y="55">DP2</text>
<text x="56.6" y="56.8">9</text>
<text x="334.7" y="56.8">3</text>
<text x="338.2" y="58.6">VIN</text>
<text x="46.3" y="65.6">VBUS</text>
<text x="48.7" y="62.1">CC2</text>
<text x="56.6" y="60.3">10</text>
<text x="56.6" y="63.9">11</text>
<text x="140.7" y="65.6">4</text>
<text x="154.3" y="63.9">DO</text>
<text x="160.7" y="62.1">1</text>
<text x="334.7" y="60.3">2</text>
<text x="338.2" y="62.1">VOUT</text>
<text x="351.3" y="62.1">VOUT</text>
<text x="361.8" y="60.3">4</text>
<text x="29.3" y="67.4">13</text>
<text x="34.8" y="69.1">SHELL</text>
<text x="144.2" y="67.4">DI</text>
<text x="160.7" y="78">1</text>
<text x="235.9" y="72.7">1</text>
<text x="239.4" y="74.4">VIN</text>
<text x="249" y="74.4">VOUT</text>
<text x="259.5" y="72.7">5</text>
<text x="140.7" y="81.5">4</text>
<text x="144.2" y="83.3">DI</text>
<text x="154.3" y="79.7">DO</text>
<text x="235.9" y="79.7">3</text>
<text x="239.4" y="81.5">EN</text>
<text x="253.4" y="81.5">NC</text>
<text x="259.5" y="79.7">4</text>
<text x="154.3" y="95.6">DO</text>
<text x="160.7" y="93.8">1</text>
<text x="140.7" y="97.4">4</text>
<text x="144.2" y="99.1">DI</text>
<text x="140.7" y="113.2">4</text>
<text x="154.3" y="111.5">DO</text>
<text x="160.7" y="109.7">1</text>
<text x="144.2" y="115">DI</text>
<text x="52.7" y="123.8">1</text>
<text x="57.1" y="125.2">GND</text>
<text x="160.7" y="125.6">1</text>
<text x="280" y="125.6">1</text>
<text x="290.7" y="122.4" transform="rotate(-90 290.7 122.4)">32</text>
<text x="52.7" y="130.9">3</text>
<text x="52.7" y="127.4">2</text>
<text x="57.1" y="128.8">TXD</text>
<text x="68.7" y="128.8">R232</text>
<text x="77.6" y="127.4">15</text>
<text x="77.6" y="130.9">14</text>
<text x="140.7" y="129.1">4</text>
<text x="144.2" y="130.9">DI</text>
<text x="154.3" y="127.4">DO</text>
<text x="280" y="129.1">2</text>
<text x="283.5" y="127.4">1</text>
<text x="283.5" y="130.9">2</text>
<text x="292.1" y="127.2" transform="rotate(-90 292.1 127.2)">32</text>
<text x="52.7" y="137.9">5</text>
<text x="52.7" y="134.4">4</text>
<text x="57.1" y="135.8">V3</text>
<text x="57.1" y="132.3">RXD</text>
<text x="67.7" y="135.8">DTR#</text>
<text x="68" y="132.3">RTS#</text>
<text x="77.6" y="134.4">13</text>
<text x="77.6" y="137.9">12</text>
<text x="280" y="132.6">3</text>
<text x="280" y="136.2">4</text>
<text x="283.5" y="134.4">3</text>
<text x="283.5" y="137.9">4</text>
<text x="347.2" y="134.4">1</text>
<text x="351.7" y="135.8">GND</text>
<text x="364.9" y="135.8">VCC</text>
<text x="373.9" y="134.4">4</text>
<text x="52.7" y="141.5">6</text>
<text x="57.1" y="142.9">D-</text>
<text x="57.1" y="139.3">D+</text>
<text x="67.2" y="139.3">DCD#</text>
<text x="70.8" y="142.9">RI#</text>
<text x="77.6" y="141.5">11</text>
<text x="154.3" y="143.2">DO</text>
<text x="160.7" y="141.5">1</text>
<text x="280" y="139.7">5</text>
<text x="280" y="143.2">6</text>
<text x="283.5" y="141.5">5</text>
<text x="347.2" y="141.5">2</text>
<text x="351.7" y="142.9">GND</text>
<text x="364.7" y="142.9">OUT</text>
<text x="373.9" y="141.5">3</text>
<text x="52.7" y="148.5">8</text>
<text x="52.7" y="145">7</text>
<text x="57.1" y="149.9">NC.</text>
<text x="57.1" y="146.4">NC.</text>
<text x="67.5" y="146.4">DSR#</text>
<text x="68" y="149.9">CTS#</text>
<text x="77.6" y="145">10</text>
<text x="79.4" y="148.5">9</text>
<text x="140.7" y="145">4</text>
<text x="144.2" y="146.8">DI</text>
<text x="280" y="146.8">7</text>
<text x="283.5" y="145">6</text>
<text x="283.5" y="148.5">7</text>
<text x="280" y="150.3">8</text>
<text x="280" y="153.8">9</text>
<text x="283.5" y="152">8</text>
<text x="283.5" y="155.6">9</text>
<text x="140.7" y="160.9">4</text>
<text x="154.3" y="159.1">DO</text>
<text x="160.7" y="157.3">1</text>
<text x="278" y="157.3">10</text>
<text x="278" y="160.9">11</text>
<text x="283.5" y="159.1">10</text>
<text x="144.2" y="162.6">DI</text>
<text x="278" y="164.4">12</text>
<text x="278" y="167.9">13</text>
<text x="283.5" y="162.6">11</text>
<text x="283.5" y="166.2">12</text>
<text x="278" y="171.4">14</text>
<text x="283.5" y="169.7">13</text>
<text x="283.5" y="173.2">14</text>
<text x="278" y="175">15</text>
<text x="278" y="178.5">16</text>
<text x="283.5" y="176.7">15</text>
<text x="278" y="182">17</text>
<text x="278" y="185.6">18</text>
<text x="283.5" y="180.3">16</text>
<text x="283.5" y="183.8">17</text>
<text x="278" y="189.1">19</text>
<text x="283.5" y="187.3">18</text>
<text x="283.5" y="190.9">19</text>
<text x="278" y="192.6">20</text>
<text x="278" y="196.1">21</text>
<text x="283.5" y="194.4">20</text>
<text x="283.5" y="197.9">21</text>
<text x="278" y="199.7">22</text>
<text x="278" y="203.2">23</text>
<text x="283.5" y="201.4">22</text>
<text x="278" y="206.7">24</text>
<text x="283.5" y="205">23</text>
<text x="283.5" y="208.5">24</text>
<text x="357.7" y="208.8" transform="rotate(-90 357.7 208.8)">S2</text>
<text x="112.6" y="215.5">1</text>
<text x="121.7" y="215.5">2</text>
<text x="160.3" y="215.5">1</text>
<text x="169.3" y="215.5">2</text>
<text x="278" y="210.3">25</text>
<text x="278" y="213.8">26</text>
<text x="283.5" y="212">25</text>
<text x="283.5" y="215.5">26</text>
<text x="349" y="212">1</text>
<text x="365.1" y="215.5">C C16</text>
<text x="365.1" y="212">A</text>
<text x="278" y="217.3">27</text>
<text x="278" y="220.8">28</text>
<text x="283.5" y="219.1">27</text>
<text x="349" y="219.1">2</text>
<text x="365.1" y="219.1">B100nF</text>
<text x="112.6" y="226.1">3</text>
<text x="121.7" y="226.1">4</text>
<text x="160.3" y="226.1">3</text>
<text x="169.3" y="226.1">4</text>
<text x="278" y="224.4">29</text>
<text x="278" y="227.9">30</text>
<text x="283.5" y="222.6">28</text>
<text x="283.5" y="226.1">29</text>
<text x="357.7" y="227.1" transform="rotate(-90 357.7 227.1)">S1</text>
<text x="283.5" y="229.7">30</text>
<text x="292.1" y="232.8" transform="rotate(-90 292.1 232.8)">31</text>
<text x="290.7" y="237.6" transform="rotate(-90 290.7 237.6)">31</text>
</g>
<g font-size="3.2">
<text x="56.6" y="28.6">1</text>
<text x="47.9" y="30.3">GND</text>
<text x="235.9" y="35.6">2</text>
<text x="239.4" y="37.4">GND</text>
<text x="151.9" y="51.5">GND</text>
<text x="160.7" y="49.7">3</text>
<text x="160.7" y="65.6">3</text>
<text x="334.7" y="63.9">1</text>
<text x="338.2" y="65.6">GND</text>
<text x="47.9" y="69.1">GND</text>
<text x="56.6" y="67.4">12</text>
<text x="151.9" y="67.4">GND</text>
<text x="235.9" y="76.2">2</text>
<text x="239.4" y="78">GND</text>
<text x="151.9" y="83.3">GND</text>
<text x="160.7" y="81.5">3</text>
<text x="151.9" y="99.1">GND</text>
<text x="160.7" y="97.4">3</text>
<text x="160.7" y="113.2">3</text>
<text x="151.9" y="115">GND</text>
<text x="151.9" y="130.9">GND</text>
<text x="160.7" y="129.1">3</text>
<text x="151.9" y="146.8">GND</text>
<text x="160.7" y="145">3</text>
<text x="160.7" y="160.9">3</text>
<text x="151.9" y="162.6">GND</text>
</g>
<g font-size="3.2" fill="#f00">
<text x="140.7" y="46.2">2</text>
<text x="144.2" y="48">VDD</text>
<text x="140.7" y="62.1">2</text>
<text x="144.2" y="63.9">VDD</text>
<text x="140.7" y="78">2</text>
<text x="144.2" y="79.7">VDD</text>
<text x="140.7" y="93.8">2</text>
<text x="144.2" y="95.6">VDD</text>
<text x="140.7" y="109.7">2</text>
<text x="144.2" y="111.5">VDD</text>
<text x="70.3" y="125.2">VCC</text>
<text x="77.6" y="123.8">16</text>
<text x="140.7" y="125.6">2</text>
<text x="144.2" y="127.4">VDD</text>
<text x="140.7" y="141.5">2</text>
<text x="144.2" y="143.2">VDD</text>
<text x="140.7" y="157.3">2</text>
<text x="144.2" y="159.1">VDD</text>
</g>
</svg>
